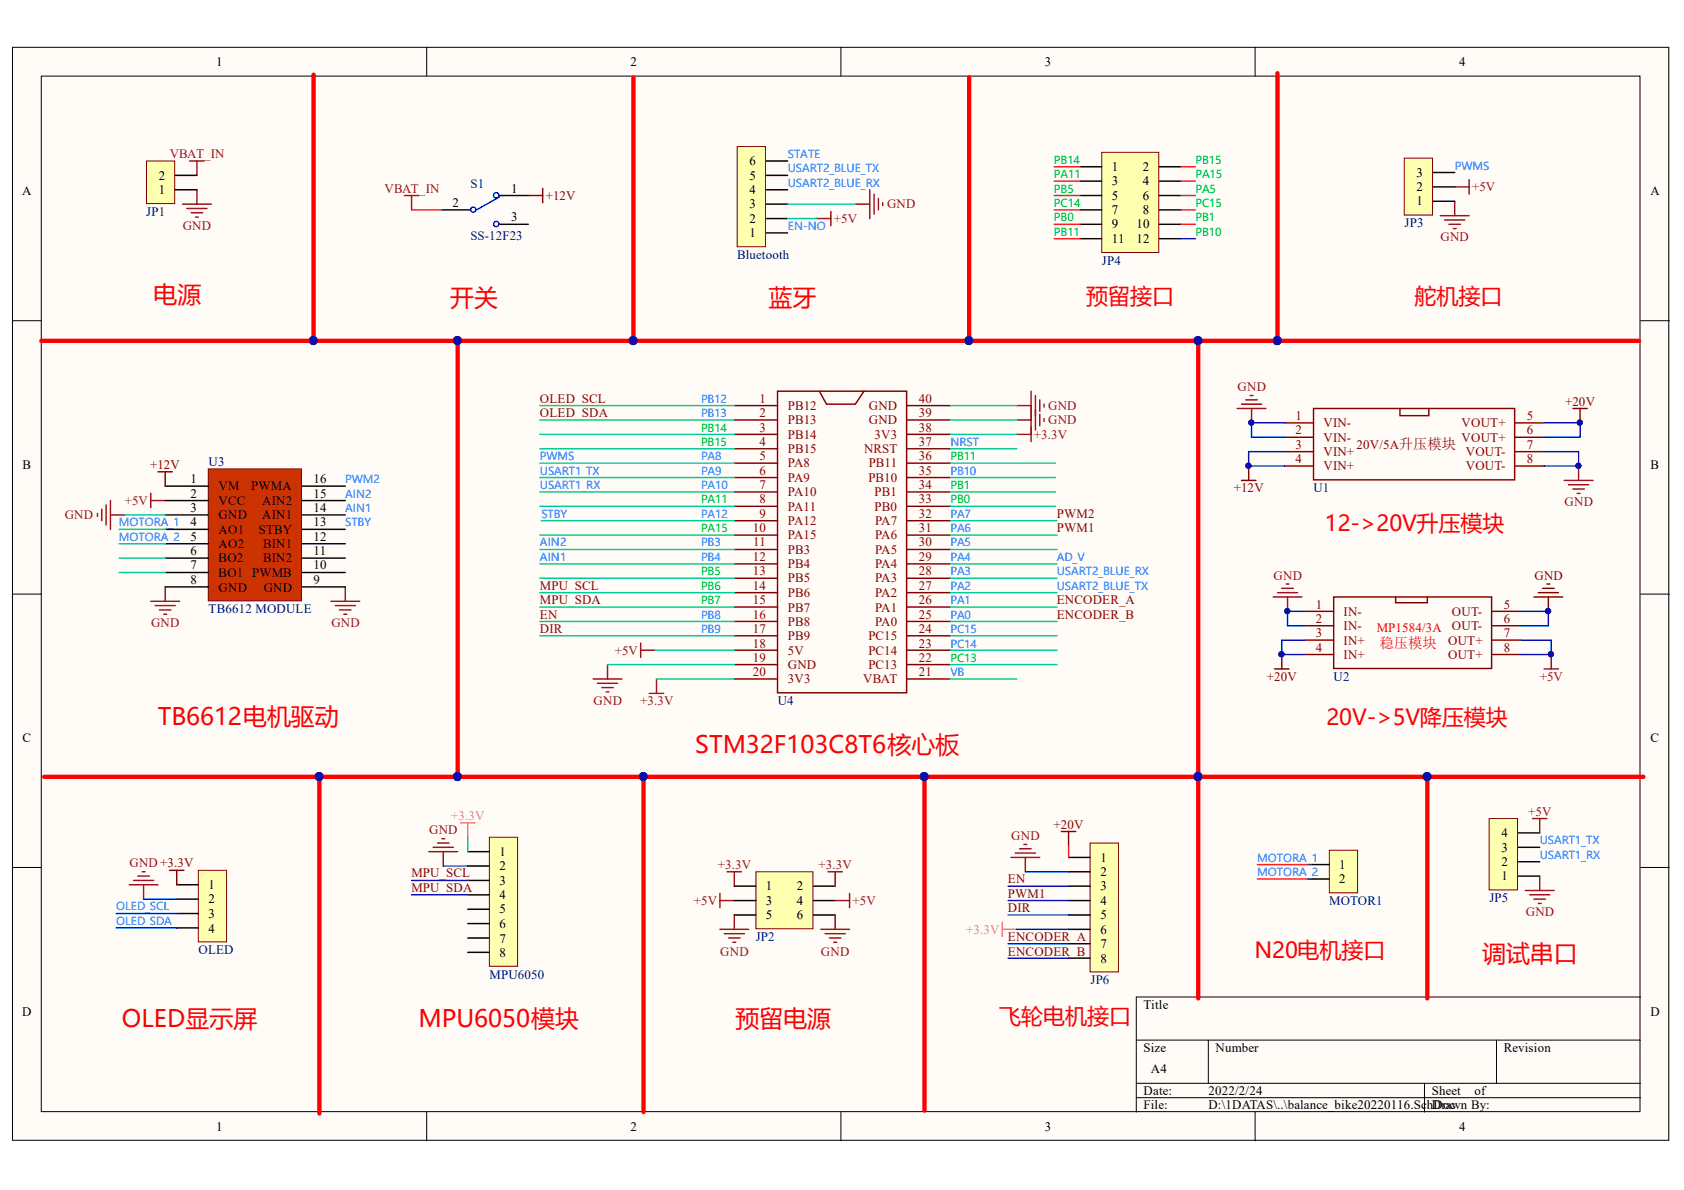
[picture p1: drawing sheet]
<svg xmlns="http://www.w3.org/2000/svg" width="297mm" height="210mm" viewBox="0 0 297 210" stroke-linecap="round" stroke-linejoin="round" font-family="sans-serif">
<g fill="#fffcf8" stroke="#000" stroke-width=".18">
<path d="M2.2 8.3h292.2v192.8h-292.2z"/>
<path d="M7.3 13.4h282v182.7h-282z"/>
</g>
<g fill="none" stroke="#000" stroke-width=".18">
<path d="M75.3 8.3v5.1M148.3 8.3v5.1M221.4 8.3v5.1M2.2 56.6h5.1M289.4 56.6h5.1M2.2 104.8h5.1M289.4 104.8h5.1M2.2 153h5.1M289.4 153h5.1M289.4 175.9h-89v20.3M75.3 196.2v5M148.3 196.2v5"/>
<path d="M200.4 183.5h89M200.4 191.1h89M200.4 193.6h89M213.1 183.5v7.6M221.4 196.2v5M251.3 191.1v5.1M264 183.5v7.6"/>
</g>
<path d="M32.2 36h5.1M33 36.8h3.5M33.5 28.4h2.5M33.7 37.5h2M34.5 38.3h.5M34.7 28.4v2.5M34.7 33.5v2.5" fill="none" stroke="#a50021" stroke-width=".25"/>
<path d="M25.8 28.4h5v7.5h-5z" fill="#ffffb0" stroke="#800000" stroke-width=".18"/>
<path d="M30.9 33.5h3.8M30.9 30.9h3.8" fill="none" stroke="#000" stroke-width=".25"/>
<path d="M130 25.9h5v17.6h-5z" fill="#ffffb0" stroke="#800000" stroke-width=".18"/>
<path d="M135.1 38.5h3.8M135.1 36h3.8M135.1 33.5h3.8M135.1 30.9h3.8M135.1 28.4h3.8M135.1 41.1h3.8" fill="none" stroke="#000" stroke-width=".25"/>
<g fill="none" stroke="#a50021" stroke-width=".25">
<path d="M144 38.5h2.6M146.6 37.3v2.5M150.9 36h2.5M153.4 33.5v5M154.2 34.2v3.6M154.9 35v2M155.7 35.8v.5M17.2 90.6v.5M18 89.8v2M18.7 89.1v3.5M19.5 88.3v5.1M19.5 90.8h2.5"/>
<path d="M26.6 87v2.6M26.6 88.3h2.5M26.6 106.1h5.1M27.4 106.8h3.5M28.1 107.6h2.1M28.9 108.3h.5M29.1 103.5v2.6M58.4 106.1h5M59.1 106.8h3.6M59.9 107.6h2M60.7 108.3h.5M60.9 103.5v2.6"/>
</g>
<path d="M36.7 82.7h16.5v23.3h-16.5z" fill="#c30" stroke="#800000" stroke-width=".18"/>
<g fill="none" stroke="#000" stroke-width=".25">
<path d="M29.1 85.8h7.7M29.1 88.3h7.7M29.1 90.8h7.7M29.1 93.4h7.7M29.1 95.9h7.7M29.1 98.4h7.7M53.3 85.8h7.6M53.3 88.3h7.6M53.3 90.8h7.6M53.3 93.4h7.6M53.3 95.9h7.6M53.3 98.4h7.6"/>
<path d="M29.1 101h7.7M29.1 103.5h7.7M53.3 101h7.6M53.3 103.5h7.6"/>
</g>
<g fill="none" stroke="#a50021" stroke-width=".25">
<path d="M179.3 76.6h2.6M179.3 71.5h2.6M179.3 74.1h2.6M181.9 69v8.9M182.6 69.8v6.1M183.4 70.5v2.1M183.4 73.1v2M184.2 71.3v.5M184.2 73.8v.5M104.6 119.8h5.1M107.2 117.2v2.6M113 113.4v2.6"/>
<path d="M113 114.7h2.5M115.8 119.8v2.5M105.4 120.5h3.5M106.1 121.3h2.1M106.9 122h.5M114.5 122.3h2.6"/>
</g>
<path d="M86.3 147.7h5v22.7h-5z" fill="#ffffb0" stroke="#800000" stroke-width=".18"/>
<path d="M82.5 150.2h3.8M82.5 152.8h3.8M82.5 155.3h3.8M82.5 157.8h3.8M82.5 160.4h3.8M82.5 162.9h3.8M82.5 165.4h3.8M82.5 168h3.8" fill="none" stroke="#000" stroke-width=".25"/>
<path d="M81.2 145.1h2.6M82.5 145.1v2.6" fill="none" stroke="#f0f" stroke-width=".25"/>
<path d="M75.6 150.2h5.1M76.4 149.5h3.6M77.2 148.7h2M77.9 147.9h.5M78.2 150.2v2.6" fill="none" stroke="#a50021" stroke-width=".25"/>
<path d="M35 153.5h5v12.6h-5z" fill="#ffffb0" stroke="#800000" stroke-width=".18"/>
<path d="M31.2 156.1h3.8M31.2 158.6h3.8M31.2 161.1h3.8M31.2 163.7h3.8" fill="none" stroke="#000" stroke-width=".25"/>
<path d="M29.9 153.5h2.5M31.2 153.5v2.6" fill="none" stroke="#800000" stroke-width=".25"/>
<g fill="none" stroke="#a50021" stroke-width=".25">
<path d="M22.8 156.1h5.1M23.5 155.3h3.6M24.3 154.5h2M25.1 153.8h.5M25.3 156.1v2.5M127 157.6v2.5M127 158.9h2.5M128.3 153.8h2.5M129.5 153.8v2.5M127 163.9h5.1M127.7 164.7h3.6M128.5 165.4h2"/>
<path d="M129.3 166.2h.5M129.5 161.4v2.5"/>
</g>
<path d="M133.3 153.8h10.1v10h-10.1z" fill="#ffffb0" stroke="#800000" stroke-width=".18"/>
<path d="M129.5 156.3h3.8M129.5 158.9h3.8M143.5 156.3h3.8M143.5 158.9h3.8M129.5 161.4h3.8M143.5 161.4h3.8" fill="none" stroke="#000" stroke-width=".25"/>
<g fill="none" stroke="#a50021" stroke-width=".25">
<path d="M146 153.8h2.6M147.3 153.8v2.5M147.3 158.9h2.6M149.9 157.6v2.5M178.3 151.2h5.1M179.1 150.5h3.5M179.8 149.7h2.1M180.6 149h.5M180.9 151.2v2.6M144.8 163.9h5.1M145.5 164.7h3.6M146.3 165.4h2"/>
<path d="M147.1 166.2h.5M147.3 161.4v2.5"/>
</g>
<path d="M176.8 162.7v2.5M176.8 163.9h2.5" fill="none" stroke="#f0f" stroke-width=".25"/>
<path d="M234.5 150h5v7.5h-5z" fill="#ffffb0" stroke="#800000" stroke-width=".18"/>
<path d="M230.7 152.5h3.8M230.7 155h3.8" fill="none" stroke="#000" stroke-width=".25"/>
<path d="M254.1 38h5M254.8 38.8h3.6M255.6 39.6h2M256.6 33h2.5M256.6 35.5v2.5M259.1 31.7v2.5M256.3 40.3h.5" fill="none" stroke="#a50021" stroke-width=".25"/>
<path d="M192.3 148.7h5v22.7h-5z" fill="#ffffb0" stroke="#800000" stroke-width=".18"/>
<path d="M188.5 151.2h3.8M188.5 153.8h3.8M188.5 156.3h3.8M188.5 158.9h3.8M188.5 161.4h3.8M188.5 163.9h3.8M188.5 166.5h3.8M188.5 169h3.8" fill="none" stroke="#000" stroke-width=".25"/>
<g fill="none" stroke="#a50021" stroke-width=".25">
<path d="M71.3 34.5h2.6M72.6 34.5v2.5M218.2 72.1h5.1M219 71.3h3.5M219.7 70.5h2.1M220.5 69.8h.5M220.8 72.1v2.5M275.9 84.7h5.1M276.7 85.5h3.5M277.4 86.3h2.1M278.2 87h.5M278.5 82.2v2.5"/>
<path d="M272.4 118h2.5M273.6 115.5v2.5"/>
</g>
<g fill="#000080" stroke="#000080" stroke-width=".18">
<circle cx="273.6" cy="115.4" r=".46"/>
<circle cx="220.7" cy="74.5" r=".46"/>
<circle cx="278.4" cy="82.2" r=".46"/>
</g>
<path d="M194.3 26.9h10.1v17.6h-10.1z" fill="#ffffb0" stroke="#800000" stroke-width=".18"/>
<g fill="none" stroke="#000" stroke-width=".25">
<path d="M77.9 37h5.1M88.1 34.5h5.1M88.1 39.6h5.1M190.5 29.4h3.8M190.5 32h3.8M190.5 34.5h3.8M190.5 37h3.8M190.5 39.6h3.8M204.5 29.4h3.8M204.5 32h3.8M204.5 34.5h3.8M204.5 37h3.8"/>
<path d="M204.5 39.6h3.8M190.5 42.1h3.8M204.5 42.1h3.8"/>
</g>
<g fill="none" stroke="#00f" stroke-width=".25">
<path d="M88.1 34.7l-4.1 2.3M208.3 42.1h2.5M226.6 74.6h-5.8v2.5h5.8M226.6 79.7h-6.3v2.5h6.3M272.4 74.6h6.3v2.5h-6.3M272.4 79.7h6.1v2.5h-6.1M230.2 112.9h-4.1v2.6h4.1M230.2 107.8h-3.1v2.6h3.1M268.3 107.8h4.8v2.6h-4.8M268.3 112.9h5.3v2.6h-5.3M25.3 158.6h5.9M72.6 155.3h9.9"/>
<path d="M72.6 157.8h9.9M78.2 152.8h4.3M177.8 156.3h10.7M177.8 158.9h10.7M180.9 153.8h7.6M20.5 161.1h10.7M20.5 163.7h10.7M177.8 161.4h10.7M177.8 166.5h10.7M177.8 169h10.7M179.3 163.9h9.2"/>
<circle cx="83.5" cy="37" r=".46"/>
<circle cx="87.5" cy="34.5" r=".47"/>
<circle cx="87.5" cy="39.5" r=".46"/>
</g>
<g fill="none" stroke="#800000" stroke-width=".25">
<path d="M93.2 34.5h2.5M95.7 33.2v2.6M129.5 71.5h7.6M129.5 74.1h7.6M129.5 76.6h7.6M129.5 79.2h7.6M137.1 69h22.8v53.2h-22.8zM144.5 69l1.3 2.3h5.1l1.5-2.3M160 71.5h7.6M160 74.1h7.6M160 76.6h7.6M160 79.2h7.6"/>
<path d="M226.6 74.6h5.1M226.6 77.1h5.1M226.6 79.7h5.1M231.7 72.1h35.5v12.5h-35.5zM246.9 72.1v1.2h5.1v-1.2M267.3 74.6h5.1M267.3 77.1h5.1M267.3 79.7h5.1M277.4 72.1h2.6M278.7 72.1v2.5M27.9 83.2h2.5M29.1 83.2v2.6"/>
<path d="M129.5 81.7h7.6M129.5 84.2h7.6M129.5 86.8h7.6M129.5 89.3h7.6M129.5 91.8h7.6M129.5 94.4h7.6M129.5 96.9h7.6M129.5 99.5h7.6M160 81.7h7.6M160 84.2h7.6M160 86.8h7.6M160 89.3h7.6"/>
<path d="M160 91.8h7.6M160 94.4h7.6M160 96.9h7.6M160 99.5h7.6M219 84.7h2.5M220.3 82.2v2.5M226.6 82.2h5.1M267.3 82.2h5.1M129.5 102h7.6M129.5 104.5h7.6M129.5 107.1h7.6M129.5 109.6h7.6"/>
<path d="M129.5 112.2h7.6M129.5 114.7h7.6M129.5 117.2h7.6M129.5 119.8h7.6M160 102h7.6M160 104.5h7.6M160 107.1h7.6M160 109.6h7.6M160 112.2h7.6M160 114.7h7.6M160 117.2h7.6M160 119.8h7.6"/>
<path d="M224.8 118h2.6M226.1 115.5v2.5M230.2 107.8h5M230.2 110.4h5M230.2 112.9h5M230.2 115.5h5M235.2 105.3h27.9v12.6h-27.9zM246.2 105.3v1h5.6v-1M263.2 107.8h5.1M263.2 110.4h5.1M263.2 112.9h5.1M263.2 115.5h5.1"/>
<path d="M270.6 105.3h5.1M271.3 104.5h3.6M272.1 103.8h2M272.9 103h.5M273.1 105.3v2.5M187.2 146.7h2.6M188.5 146.7v2.5"/>
</g>
<g fill="#000080" stroke="#000080" stroke-width=".18">
<circle cx="226" cy="115.4" r=".46"/>
<circle cx="278.7" cy="74.5" r=".46"/>
<circle cx="227.1" cy="107.8" r=".46"/>
<circle cx="273.1" cy="107.8" r=".46"/>
<circle cx="220.7" cy="74.5" r=".46"/>
<circle cx="220.2" cy="82.2" r=".46"/>
<circle cx="278.4" cy="82.2" r=".46"/>
<circle cx="273.6" cy="115.4" r=".46"/>
</g>
<path d="M224.6 105.3h5.1M225.3 104.5h3.6M226.1 103.8h2M226.9 103h.5M227.1 105.3v2.5" fill="none" stroke="#a50021" stroke-width=".25"/>
<g fill="none" stroke="#0c9" stroke-width=".25">
<path d="M138.9 36h12M138.9 38.5h5.1M95.2 79.2h34.3M95.2 76.6h34.3M95.2 74.1h34.3M95.2 71.5h34.3M167.6 79.2h11.7M167.6 76.6h11.7M167.6 74.1h11.7M167.6 71.5h11.7M21 93.4h8.1M21 95.9h8.1"/>
<path d="M21 98.4h8.1M22 90.8h7.1M95.2 94.4h34.3M95.2 99.5h34.3M95.2 96.9h34.3M95.2 84.2h34.3M95.2 86.8h34.3M95.2 81.7h34.3M95.2 89.3h34.3M95.5 91.8h34M167.6 94.4h18.9M167.6 91.8h18.9"/>
<path d="M167.6 99.5h18.9M167.6 96.9h18.9M167.6 84.2h18.6M167.6 86.8h18.6M167.6 81.7h18.6M167.6 89.3h18.6M21 101h8.1M95.2 112.2h34.3M95.2 104.5h34.3M95.2 107.1h34.3M95.2 109.6h34.3M95.2 102h34.3"/>
<path d="M107.2 117.2h22.3M115.5 114.7h14M115.8 119.8h13.7M167.6 114.7h18.9M167.6 117.2h18.9M167.6 119.8h11.7M167.6 112.2h18.9M167.6 104.5h18.9M167.6 107.1h18.9M167.6 109.6h18.9M167.6 102h18.9M82.5 147.7v2.5"/>
</g>
<g fill="none" stroke="#ee0e22" stroke-width=".25">
<path d="M72.6 37h5.3M185.9 37h4.6M185.9 29.4h4.6M185.9 32h4.6M185.9 34.5h4.6M185.9 39.6h4.6M208.3 37h2.5M208.3 29.4h2.5M208.3 32h2.5M208.3 34.5h2.5M208.3 39.6h2.5M185.9 42.1h4.6"/>
<path d="M188.5 149.2v2M221.8 152.5h8.9M221.8 155h8.9"/>
</g>
<path d="M262.7 144.4h5v12.6h-5z" fill="#ffffb0" stroke="#800000" stroke-width=".18"/>
<path d="M267.8 154.5h3.8M267.8 152h3.8M267.8 149.5h3.8M267.8 146.9h3.8" fill="none" stroke="#000" stroke-width=".25"/>
<path d="M269 157.1h5.1M269.8 157.8h3.6M270.3 144.4h2.6M270.6 158.6h2M271.3 159.4h.5M271.6 144.4v2.5M271.6 154.5v2.6" fill="none" stroke="#a50021" stroke-width=".25"/>
<path d="M247.7 27.9h5v10h-5z" fill="#ffffb0" stroke="#800000" stroke-width=".18"/>
<path d="M252.8 35.5h3.8M252.8 33h3.8M252.8 30.4h3.8" fill="none" stroke="#000" stroke-width=".25"/>
<path d="M55.3 13.2v46.9M111.7 13.7v46.4M170.9 13.7v46.4M225.3 12.9v47.2M7.3 60.1h204.1v116M80.7 60.1v76.9M211.4 60.1h77.7M7.8 137h282.1M56.3 137v59.4M113.5 137v59.2M163.1 137v58.9M251.8 137v39.1" fill="none" stroke="#f00" stroke-width=".76"/>
<g fill="#000080" stroke="#000080" stroke-width=".18">
<circle cx="55.3" cy="60.1" r=".71"/>
<circle cx="111.7" cy="60.1" r=".72"/>
<circle cx="170.9" cy="60.1" r=".71"/>
<circle cx="225.3" cy="60.1" r=".71"/>
<circle cx="80.7" cy="137" r=".71"/>
<circle cx="80.7" cy="60.1" r=".71"/>
<circle cx="211.3" cy="60.1" r=".71"/>
<circle cx="211.3" cy="137" r=".71"/>
<circle cx="56.3" cy="137" r=".71"/>
<circle cx="113.5" cy="137" r=".71"/>
<circle cx="163" cy="137" r=".72"/>
<circle cx="251.7" cy="137" r=".71"/>
</g>
<g font-size="4.2" fill="#f00">
<text x="27.1" y="53.4">电源</text>
<text x="79.4" y="53.9">开关</text>
<text x="135.6" y="53.9">蓝牙</text>
<text x="27.8" y="127.8">TB6612电机驱动</text>
<text x="122.6" y="132.9">STM32F103C8T6核心板</text>
<text x="261.4" y="169.6">调试串口</text>
<text x="21.5" y="181.1">OLED显示屏</text>
<text x="73.8" y="181.1">MPU6050模块</text>
<text x="129.7" y="181.1">预留电源</text>
</g>
<g font-size="3.9" fill="#f00">
<text x="191.6" y="53.6">预留接口</text>
<text x="249.5" y="53.6">舵机接口</text>
<text x="233.7" y="93.6">12-&gt;20V升压模块</text>
<text x="234" y="127.9">20V-&gt;5V降压模块</text>
<text x="221.3" y="169">N20电机接口</text>
<text x="176.3" y="180.7">飞轮电机接口</text>
</g>
<text font-size="2.5" fill="#d20000" x="243.3" y="114.2">稳压模块</text>
<g font-size="2.3">
<text x="38.1" y="11.7">1</text>
<text x="111.2" y="11.7">2</text>
<text x="184.3" y="11.7">3</text>
<text x="257.4" y="11.7">4</text>
<text x="132.2" y="29.1">6</text>
<text x="3.9" y="34.5">A</text>
<text x="28" y="34.2">1</text>
<text x="28" y="31.7">2</text>
<text x="90.2" y="34">1</text>
<text x="132.2" y="34.2">4</text>
<text x="132.2" y="31.7">5</text>
<text x="196.1" y="30.2">1</text>
<text x="196.1" y="32.7">3</text>
<text x="196.1" y="35.2">5</text>
<text x="201.6" y="30.2">2</text>
<text x="201.6" y="32.7">4</text>
<text x="201.6" y="35.2">6</text>
<text x="249.9" y="33.7">2</text>
<text x="249.9" y="31.2">3</text>
<text x="291.1" y="34.5">A</text>
<text x="79.8" y="36.5">2</text>
<text x="90.2" y="39">3</text>
<text x="132.2" y="41.8">1</text>
<text x="132.2" y="39.3">2</text>
<text x="132.2" y="36.8">3</text>
<text x="196.1" y="37.8">7</text>
<text x="196.1" y="40.3">9</text>
<text x="200.5" y="40.3">10</text>
<text x="201.6" y="37.8">8</text>
<text x="249.9" y="36.2">1</text>
<text x="196.1" y="42.8">11</text>
<text x="200.5" y="42.8">12</text>
<text x="4" y="82.7">B</text>
<text x="291.1" y="82.7">B</text>
<text x="33.6" y="85.2">1</text>
<text x="33.6" y="87.8">2</text>
<text x="38.6" y="86.5">VM</text>
<text x="38.6" y="89">VCC</text>
<text x="44.3" y="86.5">PWMA</text>
<text x="46.3" y="89">AIN2</text>
<text x="55.3" y="87.8">15</text>
<text x="55.3" y="85.2">16</text>
<text x="33.6" y="90.3">3</text>
<text x="33.6" y="92.8">4</text>
<text x="33.6" y="95.4">5</text>
<text x="38.6" y="91.6">GND</text>
<text x="38.6" y="94.1">AO1</text>
<text x="45.7" y="94.1">STBY</text>
<text x="46.3" y="91.6">AIN1</text>
<text x="55.3" y="95.4">12</text>
<text x="55.3" y="92.8">13</text>
<text x="55.3" y="90.3">14</text>
<text x="33.6" y="97.9">6</text>
<text x="33.6" y="100.4">7</text>
<text x="38.6" y="96.6">AO2</text>
<text x="38.6" y="99.2">BO2</text>
<text x="38.6" y="101.7">BO1 PWMB</text>
<text x="46.4" y="99.2">BIN2</text>
<text x="46.4" y="96.6">BIN1</text>
<text x="55.3" y="100.4">10</text>
<text x="55.3" y="97.9">11</text>
<text x="33.6" y="103">8</text>
<text x="38.6" y="104.3">GND</text>
<text x="46.5" y="104.3">GND</text>
<text x="55.3" y="103">9</text>
<text x="4" y="130.9">C</text>
<text x="291.1" y="130.9">C</text>
<text x="264.8" y="147.7">4</text>
<text x="88.1" y="151">1</text>
<text x="88.1" y="153.5">2</text>
<text x="194.1" y="152">1</text>
<text x="194.1" y="154.5">2</text>
<text x="236.2" y="153.3">1</text>
<text x="236.2" y="155.8">2</text>
<text x="264.8" y="155.3">1</text>
<text x="264.8" y="152.7">2</text>
<text x="264.8" y="150.2">3</text>
<text x="36.8" y="156.8">1</text>
<text x="36.8" y="159.3">2</text>
<text x="36.8" y="161.9">3</text>
<text x="88.1" y="156">3</text>
<text x="88.1" y="158.6">4</text>
<text x="88.1" y="161.1">5</text>
<text x="135.1" y="157.1">1</text>
<text x="135.1" y="159.6">3</text>
<text x="140.6" y="157.1">2</text>
<text x="140.6" y="159.6">4</text>
<text x="194.1" y="157.1">3</text>
<text x="194.1" y="159.6">4</text>
<text x="36.8" y="164.5">4</text>
<text x="88.1" y="163.7">6</text>
<text x="88.1" y="166.3">7</text>
<text x="135.1" y="162.1">5</text>
<text x="140.6" y="162.1">6</text>
<text x="194.1" y="162.1">5</text>
<text x="194.1" y="164.7">6</text>
<text x="194.1" y="167.3">7</text>
<text x="88.1" y="168.8">8</text>
<text x="194.1" y="169.8">8</text>
<text x="3.9" y="179.2">D</text>
<text x="201.7" y="177.9">Title</text>
<text x="291.1" y="179.2">D</text>
<text x="201.7" y="185.5">Size</text>
<text x="214.4" y="185.5">Number</text>
<text x="265.2" y="185.5">Revision</text>
<text x="203" y="189.3">A4</text>
<text x="201.7" y="193.1">Date:</text>
<text x="201.7" y="195.7">File:</text>
<text x="213.1" y="193.1">2022/2/24</text>
<text x="213.1" y="195.7">D:\1DATAS\..\balance_bike20220116.SchDrawn By:</text>
<text x="252.6" y="193.1">Sheet</text>
<text x="252.8" y="195.7">Doc</text>
<text x="260.1" y="193.1">of</text>
<text x="38.1" y="199.5">1</text>
<text x="111.2" y="199.5">2</text>
<text x="184.3" y="199.5">3</text>
<text x="257.4" y="199.5">4</text>
</g>
<g font-size="2.3" fill="#a50021">
<text x="29.9" y="27.9">VBAT_IN</text>
<text x="67.8" y="34">VBAT_IN</text>
<text x="259.7" y="33.7">+5V</text>
<text x="32.2" y="40.6">GND</text>
<text x="147.1" y="39.3">+5V</text>
<text x="156.5" y="36.8">GND</text>
<text x="254.1" y="42.6">GND</text>
<text x="218.3" y="69">GND</text>
<text x="182.4" y="77.4">+3.3V</text>
<text x="184.9" y="72.3">GND</text>
<text x="184.9" y="74.9">GND</text>
<text x="22" y="89">+5V</text>
<text x="276" y="89.3">GND</text>
<text x="11.4" y="91.6">GND</text>
<text x="224.6" y="102.2">GND</text>
<text x="26.6" y="110.7">GND</text>
<text x="58.4" y="110.7">GND</text>
<text x="108.4" y="115.5">+5V</text>
<text x="104.7" y="124.4">GND</text>
<text x="112.9" y="124.4">+3.3V</text>
<text x="271.6" y="120">+5V</text>
<text x="269.6" y="143.9">+5V</text>
<text x="75.7" y="147.2">GND</text>
<text x="178.4" y="148.2">GND</text>
<text x="22.8" y="153">GND +3.3V</text>
<text x="126.6" y="153.3">+3.3V</text>
<text x="144.4" y="153.3">+3.3V</text>
<text x="122.4" y="159.6">+5V</text>
<text x="150.4" y="159.6">+5V</text>
<text x="269.1" y="161.6">GND</text>
<text x="127" y="168.5">GND</text>
<text x="144.8" y="168.5">GND</text>
</g>
<g font-size="2.3" fill="#000080">
<text x="83" y="33.2">S1</text>
<text x="25.8" y="38">JP1</text>
<text x="247.7" y="40">JP3</text>
<text x="83" y="42.3">SS-12F23</text>
<text x="130" y="45.7">Bluetooth</text>
<text x="194.4" y="46.7">JP4</text>
<text x="36.8" y="82.2">U3</text>
<text x="231.7" y="86.8">U1</text>
<text x="36.8" y="108.1">TB6612 MODULE</text>
<text x="137.2" y="124.4">U4</text>
<text x="235.2" y="120">U2</text>
<text x="234.5" y="159.6">MOTOR1</text>
<text x="262.7" y="159.1">JP5</text>
<text x="133.3" y="166">JP2</text>
<text x="35" y="168.3">OLED</text>
<text x="86.4" y="172.6">MPU6050</text>
<text x="192.3" y="173.6">JP6</text>
</g>
<g font-size="2.3" fill="#800000">
<text x="96.3" y="35.2">+12V</text>
<text x="95.2" y="71.1">OLED_SCL</text>
<text x="134" y="71.1">1</text>
<text x="162.1" y="71.1">40</text>
<text x="276.1" y="71.6">+20V</text>
<text x="95.2" y="73.6">OLED_SDA</text>
<text x="134" y="73.6">2</text>
<text x="134" y="76.1">3</text>
<text x="139" y="72.3">PB12</text>
<text x="139" y="74.9">PB13</text>
<text x="139" y="77.4">PB14</text>
<text x="153.3" y="74.9">GND</text>
<text x="153.3" y="72.3">GND</text>
<text x="154.3" y="77.4">3V3</text>
<text x="162.1" y="76.1">38</text>
<text x="162.1" y="73.6">39</text>
<text x="228.5" y="74.1">1</text>
<text x="228.5" y="76.6">2</text>
<text x="233.4" y="75.4">VIN-</text>
<text x="233.4" y="77.9">VIN-</text>
<text x="257.8" y="75.4">VOUT+</text>
<text x="257.8" y="77.9">VOUT+</text>
<text x="269.3" y="74.1">5</text>
<text x="269.3" y="76.6">6</text>
<text x="26.5" y="82.7">+12V</text>
<text x="134" y="78.7">4</text>
<text x="134" y="81.2">5</text>
<text x="134" y="83.7">6</text>
<text x="139" y="79.9">PB15</text>
<text x="139" y="82.5">PA8</text>
<text x="152.4" y="79.9">NRST</text>
<text x="153.3" y="82.5">PB11</text>
<text x="162.1" y="83.7">35</text>
<text x="162.1" y="81.2">36</text>
<text x="162.1" y="78.7">37</text>
<text x="228.5" y="79.2">3</text>
<text x="228.5" y="81.7">4</text>
<text x="233.4" y="80.4">VIN+</text>
<text x="233.4" y="83">VIN+</text>
<text x="239.3" y="79.2">20V/5A升压模块</text>
<text x="258.6" y="80.4">VOUT-</text>
<text x="258.6" y="83">VOUT-</text>
<text x="269.3" y="79.2">7</text>
<text x="269.3" y="81.7">8</text>
<text x="134" y="86.3">7</text>
<text x="134" y="88.8">8</text>
<text x="139" y="85">PA9</text>
<text x="139" y="87.5">PA10</text>
<text x="153.2" y="85">PB10</text>
<text x="154.3" y="87.5">PB1</text>
<text x="162.1" y="88.8">33</text>
<text x="162.1" y="86.3">34</text>
<text x="217.6" y="86.8">+12V</text>
<text x="132.8" y="93.9">10</text>
<text x="134" y="91.3">9</text>
<text x="139" y="90.1">PA11</text>
<text x="139" y="92.6">PA12</text>
<text x="139" y="95.1">PA15</text>
<text x="154.3" y="90.1">PB0</text>
<text x="154.4" y="95.1">PA6</text>
<text x="154.4" y="92.6">PA7</text>
<text x="162.1" y="93.9">31</text>
<text x="162.1" y="91.3">32</text>
<text x="186.4" y="93.9">PWM1</text>
<text x="186.4" y="91.3">PWM2</text>
<text x="132.8" y="98.9">12</text>
<text x="132.8" y="101.5">13</text>
<text x="132.9" y="96.4">11</text>
<text x="139" y="97.7">PB3</text>
<text x="139" y="100.2">PB4</text>
<text x="154.4" y="100.2">PA4</text>
<text x="154.4" y="97.7">PA5</text>
<text x="162.1" y="101.5">28</text>
<text x="162.1" y="98.9">29</text>
<text x="162.1" y="96.4">30</text>
<text x="95.2" y="104.1">MPU_SCL</text>
<text x="95.2" y="106.6">MPU_SDA</text>
<text x="132.8" y="104.1">14</text>
<text x="132.8" y="106.6">15</text>
<text x="139" y="102.7">PB5</text>
<text x="139" y="105.3">PB6</text>
<text x="139" y="107.9">PB7</text>
<text x="154.4" y="107.9">PA1</text>
<text x="154.4" y="105.3">PA2</text>
<text x="154.4" y="102.7">PA3</text>
<text x="162.1" y="106.6">26</text>
<text x="162.1" y="104.1">27</text>
<text x="186.4" y="106.6">ENCODER_A</text>
<text x="232.1" y="107.4">1</text>
<text x="265.2" y="107.4">5</text>
<text x="270.7" y="102.2">GND</text>
<text x="95.2" y="111.7">DIR</text>
<text x="95.2" y="109.2">EN</text>
<text x="132.8" y="109.2">16</text>
<text x="132.8" y="111.7">17</text>
<text x="139" y="110.4">PB8</text>
<text x="139" y="113">PB9</text>
<text x="153.2" y="113">PC15</text>
<text x="154.4" y="110.4">PA0</text>
<text x="162.1" y="111.7">24</text>
<text x="162.1" y="109.2">25</text>
<text x="186.4" y="109.2">ENCODER_B</text>
<text x="232.1" y="109.9">2</text>
<text x="232.1" y="112.4">3</text>
<text x="237" y="108.6">IN-</text>
<text x="237" y="111.2">IN-</text>
<text x="237" y="113.7">IN+</text>
<text x="255.4" y="113.7">OUT+</text>
<text x="256.1" y="108.6">OUT-</text>
<text x="256.1" y="111.2">OUT-</text>
<text x="265.2" y="109.9">6</text>
<text x="265.2" y="112.4">7</text>
<text x="132.8" y="114.2">18</text>
<text x="132.8" y="116.8">19</text>
<text x="132.8" y="119.3">20</text>
<text x="139" y="115.5">5V</text>
<text x="139" y="118">GND</text>
<text x="153.2" y="118">PC13</text>
<text x="153.2" y="115.5">PC14</text>
<text x="162.1" y="119.3">21</text>
<text x="162.1" y="116.8">22</text>
<text x="162.1" y="114.2">23</text>
<text x="232.1" y="115">4</text>
<text x="237" y="116.2">IN+</text>
<text x="255.4" y="116.2">OUT+</text>
<text x="265.2" y="115">8</text>
<text x="139" y="120.6">3V3</text>
<text x="152.2" y="120.6">VBAT</text>
<text x="223.5" y="120">+20V</text>
<text x="185.8" y="146.2">+20V</text>
<text x="72.6" y="154.8">MPU_SCL</text>
<text x="177.8" y="155.8">EN</text>
<text x="72.6" y="157.3">MPU_SDA</text>
<text x="177.8" y="158.3">PWM1</text>
<text x="177.8" y="160.9">DIR</text>
<text x="177.8" y="166">ENCODER_A</text>
<text x="177.8" y="168.5">ENCODER_B</text>
</g>
<text font-size="2.3" fill="#d20000" x="242.8" y="111.4">MP1584/3A</text>
<g font-size="2.3" fill="#f0f">
<text x="79.6" y="144.6">+3.3V</text>
<text x="170.4" y="164.7">+3.3V</text>
</g>
<g font-size="1.9" fill="#06f">
<text x="139" y="27.9">STATE</text>
<text x="256.6" y="29.9">PWMS</text>
<text x="139" y="30.4">USART2_BLUE_TX</text>
<text x="139" y="32.9">USART2_BLUE_RX</text>
<text x="139" y="40.6">EN-NO</text>
<text x="123.7" y="71.1">PB12</text>
<text x="123.7" y="73.6">PB13</text>
<text x="95.2" y="83.7">USART1_TX</text>
<text x="95.2" y="81.2">PWMS</text>
<text x="123.7" y="81.2">PA8</text>
<text x="123.7" y="83.7">PA9</text>
<text x="167.6" y="83.7">PB10</text>
<text x="167.6" y="78.7">NRST</text>
<text x="60.9" y="85.2">PWM2</text>
<text x="60.9" y="87.8">AIN2</text>
<text x="95.2" y="86.3">USART1_RX</text>
<text x="123.7" y="86.3">PA10</text>
<text x="21" y="92.8">MOTORA_1</text>
<text x="21" y="95.4">MOTORA_2</text>
<text x="60.9" y="90.3">AIN1</text>
<text x="60.9" y="92.8">STBY</text>
<text x="95.5" y="91.3">STBY</text>
<text x="123.7" y="91.3">PA12</text>
<text x="167.6" y="93.9">PA6</text>
<text x="167.6" y="91.3">PA7</text>
<text x="95.2" y="98.9">AIN1</text>
<text x="95.2" y="96.4">AIN2</text>
<text x="123.7" y="96.4">PB3</text>
<text x="123.7" y="98.9">PB4</text>
<text x="167.6" y="101.5">PA3</text>
<text x="167.6" y="98.9">PA4</text>
<text x="167.6" y="96.4">PA5</text>
<text x="186.4" y="98.9">AD_V</text>
<text x="186.4" y="101.5">USART2_BLUE_RX</text>
<text x="167.6" y="106.5">PA1</text>
<text x="167.6" y="104">PA2</text>
<text x="186.4" y="104">USART2_BLUE_TX</text>
<text x="123.7" y="109.2">PB8</text>
<text x="123.7" y="111.7">PB9</text>
<text x="167.6" y="109.2">PA0</text>
<text x="167.6" y="111.7">PC15</text>
<text x="167.6" y="114.2">PC14</text>
<text x="167.6" y="119.3">VB</text>
<text x="271.6" y="148.9">USART1_TX</text>
<text x="221.8" y="152">MOTORA_1</text>
<text x="221.8" y="154.5">MOTORA_2</text>
<text x="271.6" y="151.5">USART1_RX</text>
<text x="20.5" y="160.6">OLED_SCL</text>
<text x="20.5" y="163.1">OLED_SDA</text>
</g>
<g font-size="1.9" fill="#0c0">
<text x="185.9" y="28.9">PB14</text>
<text x="210.9" y="28.9">PB15</text>
<text x="185.9" y="31.4">PA11</text>
<text x="185.9" y="34">PB5</text>
<text x="210.9" y="31.4">PA15</text>
<text x="210.9" y="34">PA5</text>
<text x="185.9" y="36.5">PC14</text>
<text x="185.9" y="39">PB0</text>
<text x="185.9" y="41.6">PB11</text>
<text x="210.9" y="39">PB1</text>
<text x="210.9" y="36.5">PC15</text>
<text x="210.9" y="41.6">PB10</text>
<text x="123.7" y="76.1">PB14</text>
<text x="123.7" y="78.7">PB15</text>
<text x="167.6" y="81.2">PB11</text>
<text x="123.7" y="88.8">PA11</text>
<text x="167.6" y="88.8">PB0</text>
<text x="167.6" y="86.3">PB1</text>
<text x="123.7" y="93.9">PA15</text>
<text x="123.7" y="101.5">PB5</text>
<text x="123.7" y="104">PB6</text>
<text x="123.7" y="106.5">PB7</text>
<text x="167.6" y="116.8">PC13</text>
</g>
</svg>
